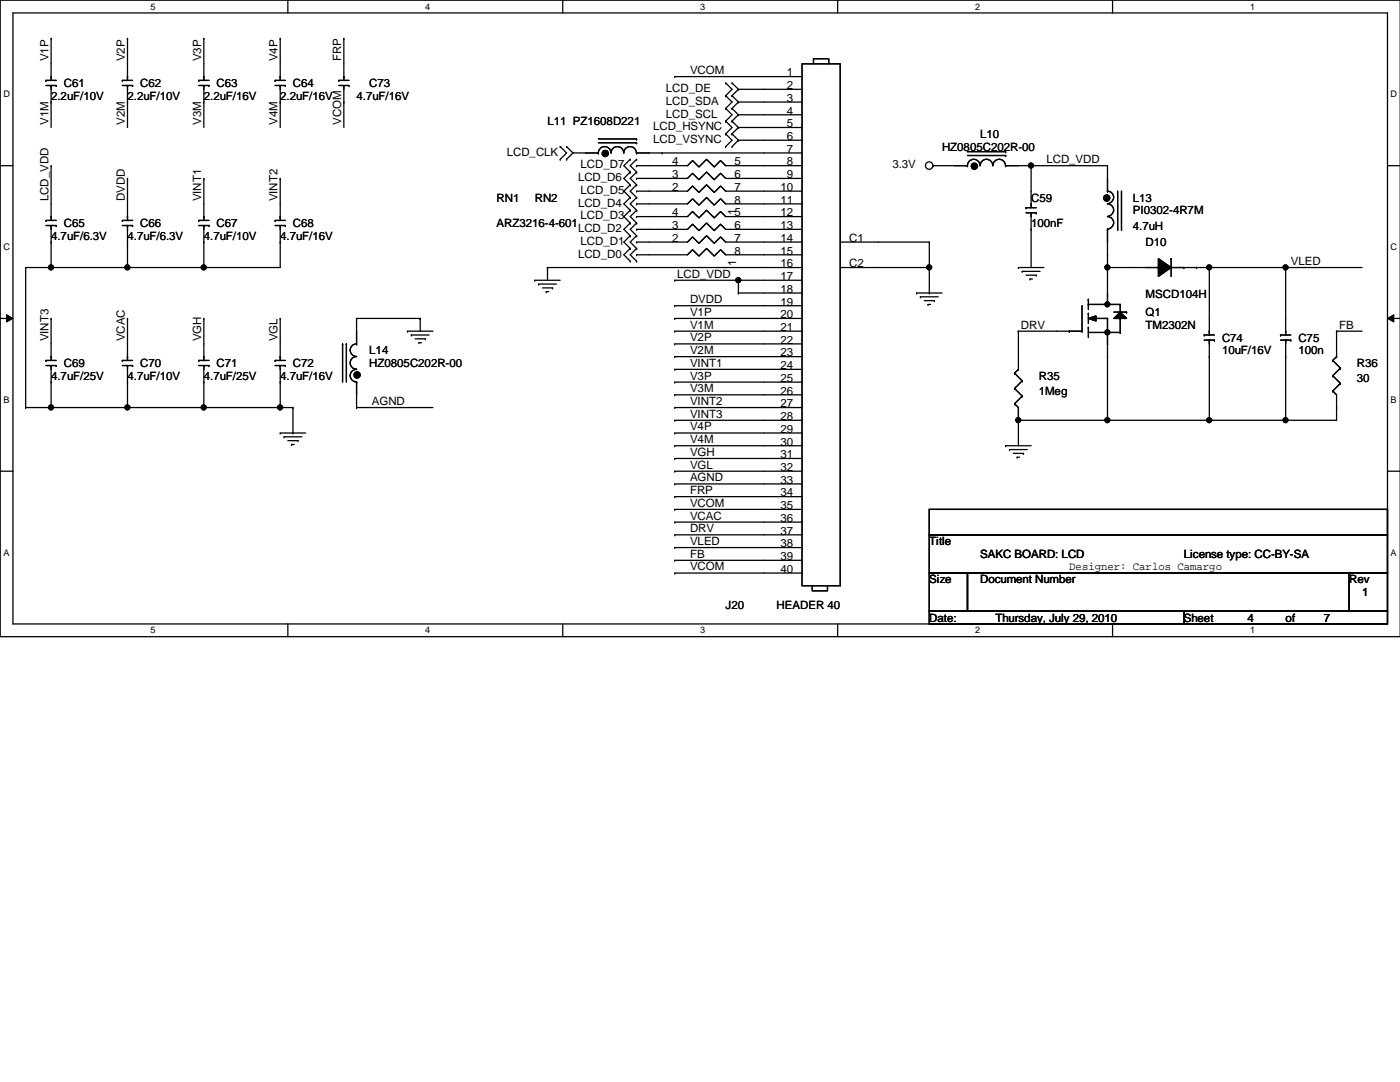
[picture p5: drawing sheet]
<svg xmlns="http://www.w3.org/2000/svg" width="279mm" height="216mm" viewBox="0 0 279 216" stroke-linecap="round" stroke-linejoin="round" font-family="sans-serif">
<path d="M0 0h279.4v127h-279.4zM2.6 2.6h274.3v121.9h-274.3z" fill="none" stroke="#000" stroke-width=".25"/>
<g fill="#fff">
<path d="M30 .3h1v2h-1z"/>
<path d="M30 124.8h1v1.9h-1z"/>
</g>
<path d="M57.4 0v2.6M57.4 124.5v2.5" fill="none" stroke="#000" stroke-width=".25"/>
<g fill="#fff">
<path d="M84.9 .3h1v2h-1z"/>
<path d="M84.9 124.8h1v1.9h-1z"/>
</g>
<path d="M112.3 0v2.6M112.3 124.5v2.5" fill="none" stroke="#000" stroke-width=".25"/>
<g fill="#fff">
<path d="M139.7 .3h1v2h-1z"/>
<path d="M139.7 124.8h1v1.9h-1z"/>
</g>
<path d="M167.2 0v2.6M167.2 124.5v2.5" fill="none" stroke="#000" stroke-width=".25"/>
<g fill="#fff">
<path d="M194.6 .3h1v2h-1z"/>
<path d="M194.6 124.8h1v1.9h-1z"/>
</g>
<path d="M222 0v2.6M222 124.5v2.5" fill="none" stroke="#000" stroke-width=".25"/>
<g fill="#fff">
<path d="M249.5 .3h.9v2h-.9z"/>
<path d="M249.5 124.8h.9v1.9h-.9z"/>
<path d="M.7 17.8h1.2v2h-1.2z"/>
<path d="M277.5 17.8h1.3v2h-1.3z"/>
<path d="M.7 48.3h1.2v2h-1.2z"/>
<path d="M277.5 48.3h1.3v2h-1.3z"/>
</g>
<path d="M0 33.1h2.6M276.9 33.1h2.5" fill="none" stroke="#000" stroke-width=".25"/>
<g fill="#fff">
<path d="M.7 78.8h1.2v2h-1.2z"/>
<path d="M277.5 78.8h1.2v2h-1.2z"/>
</g>
<path d="M0 63.5h2.6M276.9 63.5h2.5" fill="none" stroke="#000" stroke-width=".25"/>
<path d="M1.3 62.8l1.3 .7-1.3 .8zM276.9 63.5l1.3-.7v1.5z" fill="#000"/>
<path d="M1.3 62.8l1.3 .7-1.3 .8zM276.9 63.5l1.3-.7v1.5z" fill="none" stroke="#000" stroke-width=".2"/>
<g fill="#fff">
<path d="M.7 109.3h1.2v2h-1.2z"/>
<path d="M277.5 109.3h1.2v2h-1.2z"/>
</g>
<g fill="none" stroke="#000" stroke-width=".25">
<path d="M9.2 16h.1M9.2 17.1h2M9.2 16h2M10.2 7.7h.1M10.2 17.1h.1M10.2 15.3h.1M10.2 7.7v8.3M10.2 17.1v8.3M11.2 17.1h.1M24.4 16h.1M24.4 17.1h2.1M24.4 16h2.1"/>
<path d="M25.4 7.7h.1M25.4 17.1h.1M25.4 15.3h.1M25.4 7.7v8.3M25.4 17.1v8.3M26.5 17.1h.1M39.7 16h.1M39.7 17.1h2M39.7 16h2M40.7 7.7h.1M40.7 17.1h.1M40.7 15.3h.1"/>
<path d="M40.7 7.7v8.3M40.7 17.1v8.3M41.7 17.1h.1M54.9 16h.1M54.9 17.1h2M54.9 16h2M55.9 7.7h.1M55.9 17.1h.1M55.9 15.3h.1M55.9 7.7v8.3M55.9 17.1v8.3M56.9 17.1h.1"/>
<path d="M67.6 16h.1M67.6 17.1h2M67.6 16h2M68.6 7.7h.1M68.6 17.1h.1M68.6 15.3h.1M68.6 7.7v8.3M68.6 17.1v8.3M69.6 17.1h.1M134.7 15.3h.1M134.7 15.3h25.4M144.8 16.6h.1"/>
<path d="M144.8 19.1h.1M144.8 16.6l1.3 1.2-1.3 1.3M144.8 19.1l1.3 1.3-1.3 1.2M146.1 19.1h.1M146.1 16.6h.1M146.1 16.6l1.3 1.2M146.1 19.1l1.3 1.3M147.4 17.8h.1M147.4 17.8h12.7M147.4 17.8l-1.3 1.3M160.1 12.7h7.6v104.2h-7.6zM162.3 12.7v-1h3.1v1"/>
<path d="M10.2 20.4h.1M10.2 33.1h.1M10.2 33.1v10.9M25.4 20.4h.1M25.4 35.6h.1M25.4 35.6v8.4M40.7 20.4h.1M40.7 35.6h.1M40.7 35.6v8.4M55.9 20.4h.1M55.9 35.6h.1M55.9 35.6v8.4"/>
<path d="M68.6 20.4h.1M111.8 29.3h.1M111.8 31.8h.1M111.8 29.3l1.3 1.2-1.3 1.3M113.1 31.8h.1M113.1 29.3h.1M113.1 29.3l1.2 1.2M114.3 30.5h5.1M114.3 30.5l-1.2 1.3M119.4 30.5a1.25 1.25 0 0 1 1.3-1.2 1.25 1.25 0 0 1 1.2 1.2 1.27 1.27 0 0 1 1.3-1.2 1.27 1.27 0 0 1 1.3 1.2 1.27 1.27 0 0 1 1.2-1.2 1.27 1.27 0 0 1 1.3 1.2M119.4 30.5h.1M119.4 28.5h7.6"/>
<path d="M119.4 27.7h7.6M125.8 31.8h.1M125.8 34.3h.1M125.8 36.9h.1M125.8 39.4h.1M125.8 39.4l-1.3 1.3 1.3 1.3M125.8 31.8l-1.3 1.3 1.3 1.2M125.8 36.9l-1.3 1.2 1.3 1.3M125.8 34.3l-1.3 1.3 1.3 1.3M127 38.1h.1M127 35.6h.1M127 33.1h.1"/>
<path d="M127 31.8h.1M127 34.3h.1M127 36.9h.1M127 39.4h.1M127 33.1h10.2l1-1.1 1.3 1.3 1.5-1.5 1.5 1.5 1.3-1.3 1 1.1h15.3M127 35.6h10.2l1-1 1.3 1.3 1.5-1.6 1.5 1.6 1.3-1.3 1 1h15.3M127 38.1h10.2l1-1 1.3 1.3 1.5-1.5 1.5 1.5 1.3-1.3 1 1h15.3M127 30.5h.1M127 28.5h.1M127 27.7h.1M127 30.5h33.1M127 36.9l-1.2 1.2 1.2 1.3"/>
<path d="M127 39.4l-1.2 1.3 1.2 1.3M127 31.8l-1.2 1.3 1.2 1.2M127 34.3l-1.2 1.3 1.2 1.3M132.1 30.5h.1M144.8 21.6h.1M144.8 24.2h.1M144.8 26.7h.1M144.8 29.3h.1M144.8 21.6l1.3 1.3-1.3 1.3M144.8 24.2l1.3 1.2-1.3 1.3M144.8 26.7l1.3 1.3-1.3 1.3M146.1 21.6h.1"/>
<path d="M146.1 24.2h.1M146.1 26.7h.1M146.1 29.3h.1M146.1 21.6l1.3 1.3M146.1 24.2l1.3 1.2M146.1 26.7l1.3 1.3M147.4 20.4h.1M147.4 22.9h.1M147.4 25.4h.1M147.4 28h.1M147.4 20.4h12.7M147.4 22.9h12.7"/>
<path d="M147.4 25.4h12.7M147.4 28h12.7M147.4 20.4l-1.3 1.2M147.4 22.9l-1.3 1.3M147.4 25.4l-1.3 1.3M147.4 28l-1.3 1.3M186.2 33.1h.1M186.2 33.1h6.9M193.1 33.1a1.25 1.25 0 0 1 1.2-1.3 1.25 1.25 0 0 1 1.3 1.3M193.1 33.1h.1M193.1 31h7.6M193.1 30.3h7.6"/>
<path d="M195.6 33.1a1.25 1.25 0 0 1 1.3-1.3 1.25 1.25 0 0 1 1.2 1.3M198.2 33.1a1.25 1.25 0 0 1 1.2-1.3 1.25 1.25 0 0 1 1.3 1.3M200.7 33.1h.1M200.7 31h.1M200.7 30.3h.1M200.7 33.1h20.3v5M205.8 33.1h.1M205.8 33.1v8.3M221 38.1a1.25 1.25 0 0 1 1.3 1.3 1.25 1.25 0 0 1-1.3 1.2 1.27 1.27 0 0 1 1.3 1.3 1.27 1.27 0 0 1-1.3 1.3M221 38.1h.1M223.1 38.1v7.7M223.8 38.1v7.7"/>
<path d="M5.1 53.4h.1M5.1 53.4v27.9M9.2 44h.1M9.2 45h2M9.2 44h2M10.2 48.3h.1M10.2 53.4h.1M10.2 45h.1M10.2 43.2h.1M10.2 45v8.4M11.2 45h.1M24.4 44h.1"/>
<path d="M24.4 45h2.1M24.4 44h2.1M25.4 48.3h.1M25.4 53.4h.1M25.4 45h.1M25.4 43.2h.1M25.4 45v8.4M26.5 45h.1M39.7 44h.1M39.7 45h2M39.7 44h2M40.7 48.3h.1"/>
<path d="M40.7 53.4h.1M40.7 45h.1M40.7 43.2h.1M40.7 45v8.4M41.7 45h.1M54.9 44h.1M54.9 45h2M54.9 44h2M55.9 48.3h.1M55.9 45h.1M55.9 43.2h.1M55.9 45v8.4h-50.8"/>
<path d="M56.9 45h.1M106.7 55.9h.1M106.7 55.9h5.1M107.5 56.7h.1M107.5 56.7h3.5M108.2 57.4h2.1M109 58.2h.1M109 58.2h.5M109.3 53.4h.1M109.3 53.4h50.8M109.3 53.4v2.5M110.3 57.4h.1"/>
<path d="M125.8 47h.1M125.8 49.6h.1M125.8 42h.1M125.8 44.5h.1M125.8 52.1h.1M125.8 42l-1.3 1.2 1.3 1.3M125.8 44.5l-1.3 1.3 1.3 1.2M125.8 47l-1.3 1.3 1.3 1.3M125.8 49.6l-1.3 1.2 1.3 1.3M127 43.2h.1M127 50.8h.1M127 45.8h.1"/>
<path d="M127 40.7h.1M127 48.3h.1M127 47h.1M127 49.6h.1M127 42h.1M127 44.5h.1M127 52.1h.1M127 43.2h10.2l1-1 1.3 1.3 1.5-1.5 1.5 1.5 1.3-1.3 1 1h15.3M127 45.8h10.2l1-1.1 1.3 1.3 1.5-1.5 1.5 1.5 1.3-1.3 1 1.1h15.3M127 48.3h10.2l1-1 1.3 1.3 1.5-1.6 1.5 1.6 1.3-1.3 1 1h15.3M127 50.8h10.2l1-1 1.3 1.3 1.5-1.5 1.5 1.5 1.3-1.3 1 1h15.3M127 40.7h10.2l1-1 1.3 1.2 1.5-1.5 1.5 1.5 1.3-1.2 1 1h15.3"/>
<path d="M127 42l-1.2 1.2 1.2 1.3M127 44.5l-1.2 1.3 1.2 1.2M127 47l-1.2 1.3 1.2 1.3M127 49.6l-1.2 1.2 1.2 1.3M134.7 55.9h.1M134.7 55.9h25.4M147.4 55.9h.1M147.4 58.5h.1M147.4 58.5h12.7M147.4 55.9v2.6M167.7 53.4h17.8M167.7 48.3h17.8"/>
<path d="M182.9 58.5h.1M182.9 58.5h5.1M183.7 59.2h.1M183.7 59.2h3.5M184.4 60h2.1M185.5 48.3h.1M185.5 53.4h.1M185.5 58.5h.1M185.5 48.3v10.2M186.5 60h.1M203.2 53.4h.1M203.2 53.4h5.1"/>
<path d="M204 54.1h.1M204 54.1h3.6M204.8 41.4h.1M204.8 54.9h2M204.8 42.5h2M204.8 41.4h2M205.5 55.7h.1M205.5 55.7h.5M205.8 45.8h.1M205.8 42.5h.1M205.8 40.7h.1M205.8 42.5v10.9"/>
<path d="M206.8 54.9h.1M206.8 42.5h.1M217.2 59.7h.1M217.2 59.7v2.1M221 53.4h.1M221 50.8h.1M221 43.2a1.25 1.25 0 0 1 1.3 1.3 1.25 1.25 0 0 1-1.3 1.2M221 45.8h.1M221 53.4h10.2M221 45.8v14.9M223.1 45.8h.1M223.8 45.8h.1"/>
<path d="M231.2 51.6l2.5 1.8-2.5 1.8zM231.2 53.4h.1M233.7 51.6h.1M233.7 53.4h38.1M233.7 51.6v3.6M236.3 53.4h.1M238.8 53.4h.1M241.3 53.4h.1M241.3 53.4v13.4M256.6 53.4h.1M256.6 53.4v13.4M9.2 71.9h.1"/>
<path d="M9.2 72.9h2M9.2 71.9h2M10.2 63.5h.1M10.2 76.2h.1M10.2 72.9h.1M10.2 71.2h.1M10.2 63.5v8.4M10.2 72.9v8.4M11.2 72.9h.1M24.4 71.9h.1M24.4 72.9h2.1M24.4 71.9h2.1"/>
<path d="M25.4 63.5h.1M25.4 76.2h.1M25.4 72.9h.1M25.4 71.2h.1M25.4 63.5v8.4M25.4 72.9v8.4M26.5 72.9h.1M39.7 71.9h.1M39.7 72.9h2M39.7 71.9h2M40.7 63.5h.1M40.7 76.2h.1"/>
<path d="M40.7 72.9h.1M40.7 71.2h.1M40.7 63.5v8.4M40.7 72.9v8.4M41.7 72.9h.1M54.9 71.9h.1M54.9 72.9h2M54.9 71.9h2M55.9 63.5h.1M55.9 76.2h.1M55.9 72.9h.1M55.9 71.2h.1"/>
<path d="M55.9 63.5v8.4M55.9 72.9v8.4M56.9 72.9h.1M68.4 68.6h.1M68.4 68.6v7.6M69.1 68.6h.1M69.1 68.6v7.6M71.2 73.7a1.25 1.25 0 0 0-1.3 1.3 1.25 1.25 0 0 0 1.3 1.2M71.2 71.2a1.25 1.25 0 0 0-1.3 1.2 1.25 1.25 0 0 0 1.3 1.3M71.2 68.6a1.25 1.25 0 0 0-1.3 1.3 1.25 1.25 0 0 0 1.3 1.2M71.2 68.6h.1M71.2 76.2h.1"/>
<path d="M71.2 76.2v5.1M81.3 66.1h.1M81.3 66.1h5.1M82.1 66.8h.1M82.1 66.8h3.5M82.8 67.6h2.1M83.6 68.4h.1M83.6 68.4h.5M83.9 63.5h.1M83.9 63.5h-12.7v5.1M83.9 63.5v2.6M84.9 67.6h.1"/>
<path d="M134.7 61h.1M134.7 63.5h.1M134.7 66.1h.1M134.7 68.6h.1M134.7 71.2h.1M134.7 73.7h.1M134.7 76.2h.1M134.7 78.8h.1M134.7 63.5h25.4M134.7 66.1h25.4M134.7 61h25.4M134.7 68.6h25.4"/>
<path d="M134.7 71.2h25.4M134.7 73.7h25.4M134.7 76.2h25.4M134.7 78.8h25.4M185.2 60.7h.1M185.2 60.7h.5M202.5 77.5h.1M202.5 74.5h.1M202.5 77.5l1.5 1.5M202.5 74.5l1.5 1.5M203.2 66.1h.1M203.2 73.7h.1"/>
<path d="M203.2 66.1h12.7M203.2 66.1v7.6M203.2 73.7l-.7 .8M204 79h.1M204 76h.1M204 79l-1.5 1.6M204 76l-1.5 1.5M213.4 66.1h.1M215.9 66.1h.1M215.9 61v5.1M217.2 63.5l1.5-.5v1.1zM217.2 65.3h.1"/>
<path d="M217.2 62.5h.1M217.2 60.7h.1M217.2 60.7h6.4M217.2 62.5v2.1M217.2 65.3v2.1M217.2 66.3h6.4M218.5 63.5h2.5M221 71.2h.1M221 60.7h.1M221 63.5h.1M221 68.6h.1M221 63.5v20.4"/>
<path d="M222.3 62.3h2.5M223.6 62.3l1.2 1.2h-2.5zM223.6 66.3h.1M223.6 63.5h.1M223.6 60.7h.1M223.6 60.7v1.6M223.6 63.5v2.8M224.8 62.3h.1M240.3 66.8h.1M240.3 66.8h2.1M240.3 67.9h2.1M241.3 71.2h.1"/>
<path d="M241.3 67.9h.1M241.3 66.1h.1M241.3 67.9v16M242.4 67.9h.1M255.6 66.8h.1M255.6 66.8h2M255.6 67.9h2M256.6 71.2h.1M256.6 67.9h.1M256.6 66.1h.1M256.6 67.9v16M257.6 67.9h.1"/>
<path d="M266 78h.1M266 75h.1M266 71.9h.1M266 78l.7 .8v5.1h-63.5M266 75l1.5 1.5M266 71.9l1.5 1.5M266.7 66.1h.1M266.7 71.2h.1M266.7 66.1h5.1M266.7 66.1v5.1M266.7 71.2l-.7 .7M267.5 76.5h.1"/>
<path d="M267.5 73.4h.1M267.5 76.5l-1.5 1.5M267.5 73.4l-1.5 1.6M0 94h2.6M5.1 81.3h.1M5.1 81.3h53.4M10.2 81.3h.1M25.4 81.3h.1M40.7 81.3h.1M55.9 81.3h.1M55.9 86.4h.1M55.9 86.4h5.1"/>
<path d="M56.7 87.2h.1M56.7 87.2h3.5M57.4 87.9h2.1M58.2 88.7h.1M58.2 88.7h.5M58.5 81.3h.1M58.5 86.4h.1M58.5 81.3v5.1M59.5 87.9h.1M71.2 81.3h.1M71.2 81.3h15.2M134.7 81.3h.1"/>
<path d="M134.7 83.9h.1M134.7 86.4h.1M134.7 88.9h.1M134.7 91.5h.1M134.7 94h.1M134.7 96.6h.1M134.7 99.1h.1M134.7 94h25.4M134.7 81.3h25.4M134.7 83.9h25.4M134.7 86.4h25.4M134.7 88.9h25.4"/>
<path d="M134.7 91.5h25.4M134.7 96.6h25.4M134.7 99.1h25.4M200.7 88.9h.1M200.7 88.9h5.1M201.5 89.7h.1M201.5 89.7h3.5M202.2 90.5h2.1M202.5 80.6h.1M202.5 80.6l.7 .7M203 91.2h.1M203 91.2h.5"/>
<path d="M203.2 83.9h.1M203.2 81.3h.1M203.2 81.3v7.6M204.3 90.5h.1M221 83.9h.1M241.3 83.9h.1M256.6 83.9h.1M266.7 81.3h.1M276.9 94h2.5M134.7 114.3h.1M134.7 109.3h.1M134.7 111.8h.1"/>
<path d="M134.7 106.7h.1M134.7 104.2h.1M134.7 101.6h.1M134.7 114.3h25.4M134.7 109.3h25.4M134.7 111.8h25.4M134.7 106.7h25.4M134.7 104.2h25.4M134.7 101.6h25.4M162.1 116.9v1h3v-1M185.5 101.6h91.4v5.1h-91.4zM185.5 106.7h91.4v7.6h-91.4z"/>
<path d="M185.5 114.3h7.6v7.7h-7.6zM193.1 114.3h76.2v7.7h-76.2zM269.3 114.3h7.6v7.7h-7.6zM185.5 122h50.8v2.5h-50.8zM236.3 122h40.6v2.5h-40.6z"/>
<circle cx="120.8" cy="30.6" r=".62"/>
<circle cx="185.4" cy="33" r=".75"/>
<circle cx="194.5" cy="33.2" r=".62"/>
<circle cx="205.8" cy="33" r=".49"/>
<circle cx="220.9" cy="39.5" r=".62"/>
<circle cx="10.2" cy="53.4" r=".49"/>
<circle cx="25.4" cy="53.4" r=".49"/>
<circle cx="40.7" cy="53.4" r=".49"/>
<circle cx="147.3" cy="55.9" r=".49"/>
<circle cx="185.4" cy="53.4" r=".49"/>
<circle cx="221" cy="53.4" r=".49"/>
<circle cx="241.3" cy="53.4" r=".49"/>
<circle cx="256.6" cy="53.4" r=".49"/>
<circle cx="71.3" cy="74.8" r=".62"/>
<circle cx="221" cy="60.7" r=".49"/>
<circle cx="221" cy="66.3" r=".49"/>
<circle cx="10.2" cy="81.3" r=".49"/>
<circle cx="25.4" cy="81.3" r=".49"/>
<circle cx="40.7" cy="81.3" r=".49"/>
<circle cx="55.9" cy="81.3" r=".49"/>
<circle cx="203.2" cy="83.8" r=".49"/>
<circle cx="221" cy="83.8" r=".49"/>
<circle cx="241.3" cy="83.8" r=".49"/>
<circle cx="256.6" cy="83.8" r=".49"/>
</g>
<g fill="#000">
<path d="M217.2 63.5l1.5-.5v1.1zM223.6 62.3l1.2 1.2h-2.5z"/>
<path d="M231.2 51.6l2.5 1.8-2.5 1.8z" fill-rule="evenodd"/>
<path d="M231.2 51.6l2.5 1.8-2.5 1.8z" fill-rule="evenodd"/>
<circle cx="120.8" cy="30.6" r=".62"/>
<circle cx="194.5" cy="33.2" r=".62"/>
<circle cx="205.8" cy="33" r=".49"/>
<circle cx="220.9" cy="39.5" r=".62"/>
<circle cx="10.2" cy="53.4" r=".49"/>
<circle cx="25.4" cy="53.4" r=".49"/>
<circle cx="40.7" cy="53.4" r=".49"/>
<circle cx="147.3" cy="55.9" r=".49"/>
<circle cx="185.4" cy="53.4" r=".49"/>
<circle cx="221" cy="53.4" r=".49"/>
<circle cx="241.3" cy="53.4" r=".49"/>
<circle cx="256.6" cy="53.4" r=".49"/>
<circle cx="71.3" cy="74.8" r=".62"/>
<circle cx="221" cy="60.7" r=".49"/>
<circle cx="221" cy="66.3" r=".49"/>
<circle cx="10.2" cy="81.3" r=".49"/>
<circle cx="25.4" cy="81.3" r=".49"/>
<circle cx="40.7" cy="81.3" r=".49"/>
<circle cx="55.9" cy="81.3" r=".49"/>
<circle cx="203.2" cy="83.8" r=".49"/>
<circle cx="221" cy="83.8" r=".49"/>
<circle cx="241.3" cy="83.8" r=".49"/>
<circle cx="256.6" cy="83.8" r=".49"/>
</g>
<g font-size="2.3">
<text x="9.7" y="12.2" transform="rotate(-90 9.7 12.2)">V1P</text>
<text x="12.7" y="17.4">C61</text>
<text x="24.9" y="12.2" transform="rotate(-90 24.9 12.2)">V2P</text>
<text x="28" y="17.4">C62</text>
<text x="40.2" y="12.2" transform="rotate(-90 40.2 12.2)">V3P</text>
<text x="43.2" y="17.4">C63</text>
<text x="55.4" y="12.2" transform="rotate(-90 55.4 12.2)">V4P</text>
<text x="58.5" y="17.4">C64</text>
<text x="68.1" y="12.2" transform="rotate(-90 68.1 12.2)">FRP</text>
<text x="73.7" y="17.4">C73</text>
<text x="137.7" y="14.8">VCOM</text>
<text x="157" y="15.2">1</text>
<text x="157" y="17.8">2</text>
<text x="10.2" y="19.9">2.2uF/10V</text>
<text x="25.4" y="19.9">2.2uF/10V</text>
<text x="40.7" y="19.9">2.2uF/16V</text>
<text x="55.9" y="19.9">2.2uF/16V</text>
<text x="71.2" y="19.9">4.7uF/16V</text>
<text x="132.9" y="18.4">LCD_DE</text>
<text x="132.9" y="20.9">LCD_SDA</text>
<text x="132.9" y="23.5">LCD_SCL</text>
<text x="157" y="20.3">3</text>
<text x="157" y="22.9">4</text>
<text x="9.7" y="24.9" transform="rotate(-90 9.7 24.9)">V1M</text>
<text x="24.9" y="24.9" transform="rotate(-90 24.9 24.9)">V2M</text>
<text x="40.2" y="24.9" transform="rotate(-90 40.2 24.9)">V3M</text>
<text x="55.4" y="24.9" transform="rotate(-90 55.4 24.9)">V4M</text>
<text x="68.1" y="24.9" transform="rotate(-90 68.1 24.9)">VCOM</text>
<text x="109.3" y="25">L11 PZ1608D221</text>
<text x="130.3" y="26">LCD_HSYNC</text>
<text x="130.3" y="28.5">LCD_VSYNC</text>
<text x="157" y="25.4">5</text>
<text x="157" y="27.9">6</text>
<text x="195.6" y="27.5">L10</text>
<text x="101.1" y="31.1">LCD_CLK</text>
<text x="115.9" y="33.6">LCD_D7</text>
<text x="134.2" y="33">4</text>
<text x="134.2" y="35.6">3</text>
<text x="146.6" y="33">5</text>
<text x="146.6" y="35.6">6</text>
<text x="157" y="30.5">7</text>
<text x="157" y="33">8</text>
<text x="157" y="35.6">9</text>
<text x="178.1" y="33.6">3.3V</text>
<text x="188" y="30.1">HZ0805C202R-00</text>
<text x="208.8" y="32.6">LCD_VDD</text>
<text x="9.7" y="40.2" transform="rotate(-90 9.7 40.2)">LCD_VDD</text>
<text x="24.9" y="40.2" transform="rotate(-90 24.9 40.2)">DVDD</text>
<text x="40.2" y="40.2" transform="rotate(-90 40.2 40.2)">VINT1</text>
<text x="55.4" y="40.2" transform="rotate(-90 55.4 40.2)">VINT2</text>
<text x="99.1" y="40.2">RN1</text>
<text x="106.7" y="40.2">RN2</text>
<text x="115.4" y="36.2">LCD_D6</text>
<text x="115.4" y="41.2">LCD_D4</text>
<text x="115.9" y="38.7">LCD_D5</text>
<text x="134.2" y="38.1">2</text>
<text x="146.6" y="38.1">7</text>
<text x="146.6" y="40.6">8</text>
<text x="155.7" y="38.1">10</text>
<text x="155.7" y="40.6">11</text>
<text x="205.8" y="40.2">C59</text>
<text x="226.1" y="40.2">L13</text>
<text x="10.2" y="47.8">4.7uF/6.3V</text>
<text x="12.7" y="45.3">C65</text>
<text x="25.4" y="47.8">4.7uF/6.3V</text>
<text x="28" y="45.3">C66</text>
<text x="40.7" y="47.8">4.7uF/10V</text>
<text x="43.2" y="45.3">C67</text>
<text x="55.9" y="47.8">4.7uF/16V</text>
<text x="58.5" y="45.3">C68</text>
<text x="99.1" y="45.3">ARZ3216-4-601</text>
<text x="115.4" y="46.3">LCD_D2</text>
<text x="115.9" y="43.8">LCD_D3</text>
<text x="134.2" y="43.2">4</text>
<text x="134.2" y="45.7">3</text>
<text x="146.6" y="43.2">5</text>
<text x="146.6" y="45.7">6</text>
<text x="146.9" y="43" transform="rotate(-90 146.9 43)">1</text>
<text x="155.7" y="43.2">12</text>
<text x="155.7" y="45.7">13</text>
<text x="205.8" y="45.3">100nF</text>
<text x="226.1" y="42.8">PI0302-4R7M</text>
<text x="226.1" y="45.8">4.7uH</text>
<text x="115.4" y="51.4">LCD_D0</text>
<text x="115.9" y="48.9">LCD_D1</text>
<text x="134.2" y="48.3">2</text>
<text x="146.6" y="48.3">7</text>
<text x="146.6" y="50.8">8</text>
<text x="146.9" y="53.1" transform="rotate(-90 146.9 53.1)">1</text>
<text x="155.7" y="48.3">14</text>
<text x="155.7" y="50.8">15</text>
<text x="155.7" y="53.3">16</text>
<text x="169.5" y="48.3">C1</text>
<text x="169.5" y="53.3">C2</text>
<text x="228.6" y="49.1">D10</text>
<text x="257.6" y="52.9">VLED</text>
<text x="135.2" y="55.4">LCD_VDD</text>
<text x="155.7" y="55.9">17</text>
<text x="155.7" y="58.4">18</text>
<text x="228.6" y="59.5">MSCD104H</text>
<text x="137.7" y="60.5">DVDD</text>
<text x="137.7" y="63">V1P</text>
<text x="137.7" y="65.6">V1M</text>
<text x="155.7" y="61">19</text>
<text x="155.7" y="63.5">20</text>
<text x="203.8" y="65.6">DRV</text>
<text x="228.6" y="63.1">Q1</text>
<text x="228.6" y="65.6">TM2302N</text>
<text x="267.3" y="65.6">FB</text>
<text x="9.7" y="68.1" transform="rotate(-90 9.7 68.1)">VINT3</text>
<text x="24.9" y="68.1" transform="rotate(-90 24.9 68.1)">VCAC</text>
<text x="40.2" y="68.1" transform="rotate(-90 40.2 68.1)">VGH</text>
<text x="55.4" y="68.1" transform="rotate(-90 55.4 68.1)">VGL</text>
<text x="73.7" y="70.7">L14</text>
<text x="137.7" y="68.1">V2P</text>
<text x="137.7" y="70.7">V2M</text>
<text x="155.7" y="66">21</text>
<text x="155.7" y="68.6">22</text>
<text x="155.7" y="71.1">23</text>
<text x="243.9" y="68.2">C74</text>
<text x="243.9" y="70.7">10uF/16V</text>
<text x="259.1" y="68.2">C75</text>
<text x="259.1" y="70.7">100n</text>
<text x="10.2" y="75.8">4.7uF/25V</text>
<text x="12.7" y="73.2">C69</text>
<text x="25.4" y="75.8">4.7uF/10V</text>
<text x="28" y="73.2">C70</text>
<text x="40.7" y="75.8">4.7uF/25V</text>
<text x="43.2" y="73.2">C71</text>
<text x="55.9" y="75.8">4.7uF/16V</text>
<text x="58.5" y="73.2">C72</text>
<text x="73.7" y="73.2">HZ0805C202R-00</text>
<text x="137.7" y="73.2">VINT1</text>
<text x="137.7" y="75.7">V3P</text>
<text x="155.7" y="73.7">24</text>
<text x="155.7" y="76.2">25</text>
<text x="207.3" y="75.8">R35</text>
<text x="270.8" y="73.2">R36</text>
<text x="270.8" y="76.3">30</text>
<text x="74.2" y="80.8">AGND</text>
<text x="137.7" y="78.3">V3M</text>
<text x="137.7" y="80.8">VINT2</text>
<text x="137.7" y="83.4">VINT3</text>
<text x="155.7" y="78.7">26</text>
<text x="155.7" y="81.3">27</text>
<text x="155.7" y="83.8">28</text>
<text x="207.3" y="78.8">1Meg</text>
<text x="137.7" y="85.9">V4P</text>
<text x="137.7" y="88.4">V4M</text>
<text x="155.7" y="86.4">29</text>
<text x="155.7" y="88.9">30</text>
<text x="137.7" y="91">VGH</text>
<text x="137.7" y="93.5">VGL</text>
<text x="155.7" y="91.4">31</text>
<text x="155.7" y="94">32</text>
<text x="137.7" y="96.1">AGND</text>
<text x="137.7" y="98.6">FRP</text>
<text x="137.7" y="101.1">VCOM</text>
<text x="155.7" y="96.5">33</text>
<text x="155.7" y="99.1">34</text>
<text x="155.7" y="101.6">35</text>
<text x="137.7" y="106.2">DRV</text>
<text x="137.7" y="103.7">VCAC</text>
<text x="155.7" y="104.1">36</text>
<text x="155.7" y="106.7">37</text>
<text x="137.7" y="113.8">VCOM</text>
<text x="137.7" y="108.8">VLED</text>
<text x="137.7" y="111.3">FB</text>
<text x="155.7" y="109.2">38</text>
<text x="155.7" y="111.8">39</text>
<text x="185.5" y="108.8">Title</text>
<text x="195.6" y="111.3">SAKC BOARD: LCD</text>
<text x="213.4" y="113.7">Designer: Carlos Camargo</text>
<text x="236.3" y="111.3">License type: CC-BY-SA</text>
<text x="155.7" y="114.3">40</text>
<text x="185.5" y="116.4">Size</text>
<text x="195.6" y="116.4">Document Number</text>
<text x="269.3" y="116.4">Rev</text>
<text x="271.8" y="119">1</text>
<text x="144.8" y="121.5">J20</text>
<text x="155" y="121.5">HEADER 40</text>
<text x="185.5" y="124">Date:</text>
<text x="198.7" y="124">Thursday, July 29, 2010</text>
<text x="236.3" y="124">Sheet</text>
<text x="249" y="124">4</text>
<text x="256.6" y="124">of</text>
<text x="264.2" y="124">7</text>
</g>
<g font-size="1.8">
<text x="30" y="1.9">5</text>
<text x="84.9" y="1.9">4</text>
<text x="139.7" y="1.9">3</text>
<text x="194.6" y="1.9">2</text>
<text x="249.5" y="1.9">1</text>
<text x=".7" y="19.4">D</text>
<text x="277.5" y="19.4">D</text>
<text x=".7" y="49.9">C</text>
<text x="277.5" y="49.9">C</text>
<text x=".7" y="80.4">B</text>
<text x="277.5" y="80.4">B</text>
<text x=".7" y="110.9">A</text>
<text x="277.5" y="110.9">A</text>
<text x="30" y="126.4">5</text>
<text x="84.9" y="126.4">4</text>
<text x="139.7" y="126.4">3</text>
<text x="194.6" y="126.4">2</text>
<text x="249.5" y="126.4">1</text>
</g>
</svg>
